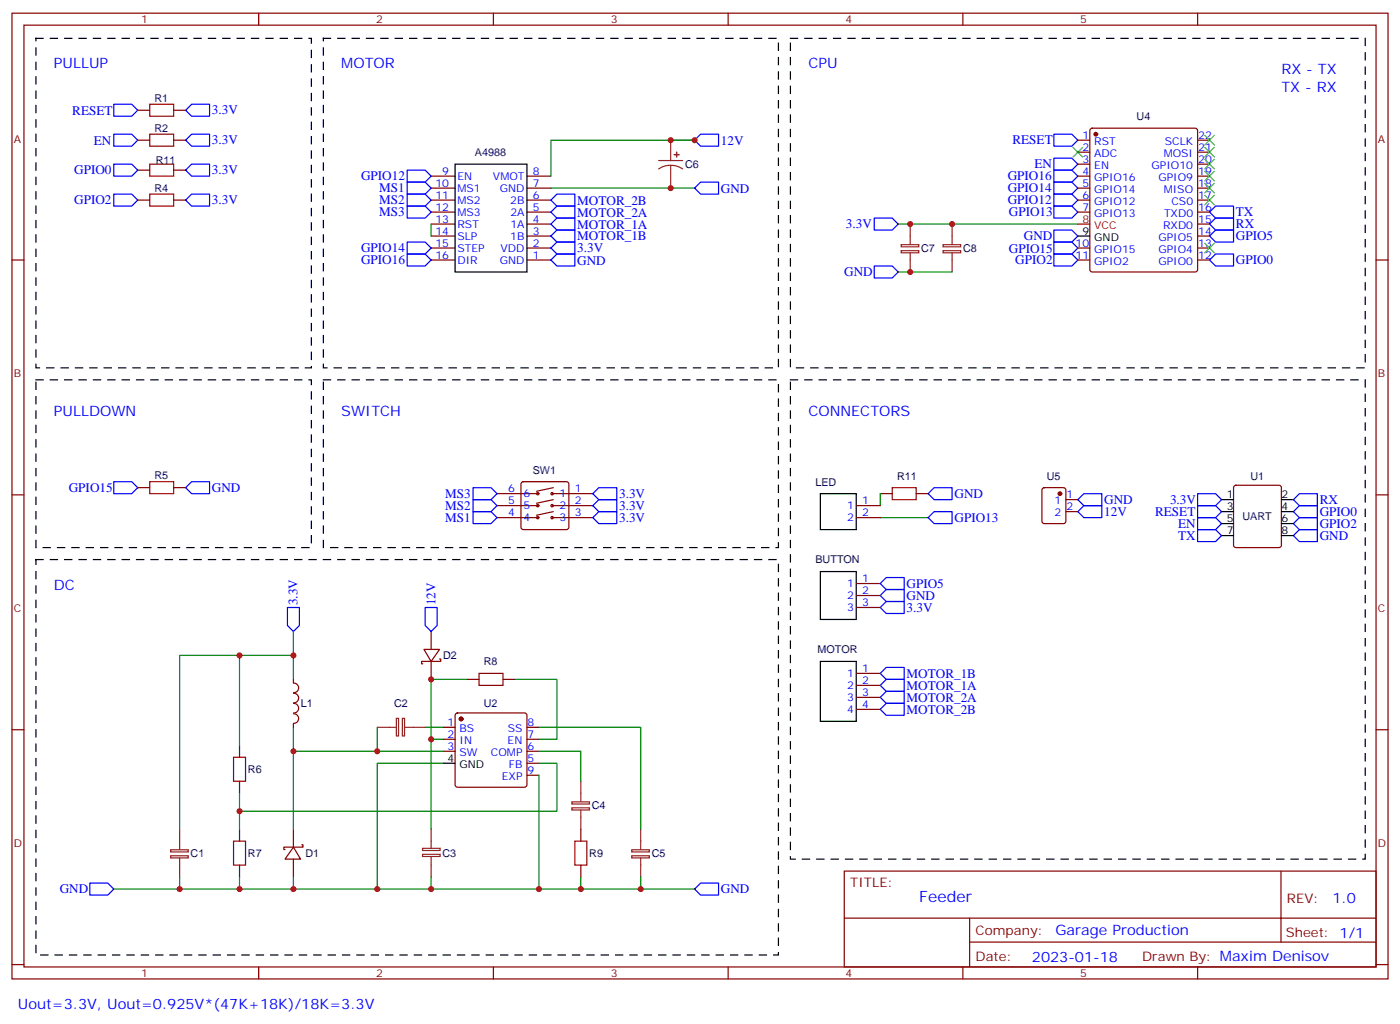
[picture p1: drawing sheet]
<svg xmlns="http://www.w3.org/2000/svg" width="412mm" height="301mm" viewBox="0 0 412 301" stroke-linecap="round" stroke-linejoin="round" font-family="sans-serif">
<g fill="none" stroke="#870000" stroke-width=".35">
<path d="M3.5 3.9h405.4v284.3h-405.4zM7.1 7.4h398.2v277.3h-398.2zM76.2 3.9v3.5M145.3 3.9v3.5M214.5 3.9v3.5M283.6 3.9v3.5M352.8 3.9v3.5M40.6 32.5h3.5M51.2 32.5h3.5M321.3 38l.4-.3h30.4l.5 .3 .2 .5v40.9l-.3 .5-.4 .2h-30.4l-.5-.3-.2-.4v-40.9zM40.6 58.9h3.5M40.6 41.3h3.5"/>
<path d="M40.6 50.1h3.5M51.2 58.9h3.5M51.2 41.3h3.5M51.2 50.1h3.5M127 58.9h7.1M127 55.4h7.1M127 51.9h7.1M155.2 58.9h7.1M155.2 55.4h7.1M155.2 51.9h7.1M317.5 58.9h3.5M317.5 55.4h3.5"/>
<path d="M317.5 51.9h3.5M317.5 41.3h3.5M317.5 44.8h3.5M317.5 48.3h3.5M352.8 58.9h3.5M352.8 55.4h3.5M352.8 51.9h3.5M352.8 41.3h3.5M352.8 44.8h3.5M352.8 48.3h3.5M3.5 76.6h3.6M127 76.6h7.1"/>
<path d="M127 73h7.1M127 69.5h7.1M127 66h7.1M127 62.4h7.1M155.2 76.6h7.1M155.2 73h7.1M155.2 69.5h7.1M155.2 66h7.1M155.2 62.4h7.1M317.5 76.6h3.5M317.5 73h3.5M317.5 62.4h3.5"/>
<path d="M352.8 76.6h3.5M352.8 73h3.5M352.8 69.5h3.5M352.8 66h3.5M352.8 62.4h3.5M405.3 76.6h3.6M3.5 145.7h3.6M40.6 143.6h3.5M51.2 143.6h3.5M146.4 145.3h12M146.4 148.9h12M146.4 152.4h12"/>
<path d="M153.7 142l.5-.2h12.7l.5 .2 .2 .5v12.7l-.3 .5-.4 .2h-12.7l-.5-.2-.2-.5v-12.7zM162.6 145.3h12M162.6 148.9h12M162.6 152.4h12M163 150.6l-5 1.1M163 147.1l-5 1.1M163 143.6l-5 1M252.2 148.9h7.1M252.2 152.4h7.1M259.3 145.3h3.5M269.9 145.3h3.5M307.2 143.8l.4-.2h5.7l.6 .4 .1 9.5-.5 .6-5.9 .1-.6-.5-.1-9.4z"/>
<path d="M314 147.1h3.5M314 150.6h3.5M363.6 143.1l.5-.2h12.7l.5 .2 .2 .5v16.9l-.3 .5-.4 .2h-12.7l-.5-.2-.2-.5v-16.9zM405.3 145.7h3.6M252.2 171.8h7.1M252.2 175.3h7.1M252.2 178.9h7.1M124.9 191.2h4.6l-2.5 3.5zM127 185.9v5.3M127 194.7v5.3M129.5 194h.3v.7h-5.6v.7h.3M252.2 198.3h7.1"/>
<path d="M3.5 214.8h3.6M70.6 219.4v3.6M86.4 200l.1 1.1a1.41 1.41 0 0 1 1.5 1.4 1.41 1.41 0 0 1-1.5 1.4M86.4 213.1v1M86.5 210.1a1.41 1.41 0 0 1 1.5 1.5 1.41 1.41 0 0 1-1.5 1.4M86.5 204.1a1.41 1.41 0 0 1 1.5 1.4 1.41 1.41 0 0 1-1.5 1.4M86.5 207.1a1.41 1.41 0 0 1 1.5 1.4 1.41 1.41 0 0 1-1.5 1.4M130.5 214.1h3.6M130.5 217.7h3.6M134.3 210.1l.5-.2h19.7l.5 .2 .2 .5v20.5l-.2 .5-.5 .2h-19.7l-.5-.3-.2-.4v-20.5zM137.6 200h3.5M148.2 200h3.5"/>
<path d="M155.2 214.1h3.5M155.2 217.7h3.5M252.2 201.8h7.1M252.2 205.3h7.1M252.2 208.8h7.1M405.3 214.8h3.6M70.6 230v3.5M130.5 221.2h3.6M155.2 221.2h3.5M155.2 224.7h3.5M155.2 228.2h3.5M70.6 244.1v3.5"/>
<path d="M70.6 254.7v3.5M86.4 249.4l2.1 3.5h-4.5zM86.4 244.1v5.3M86.4 252.9v5.3M88.9 248.7h.4v.7h-5.7v.7h.4M171.1 244.1v3.5M171.1 254.7v3.5M248.7 256.5h156.6v28.2h-156.6zM377.3 256.5v20.9M248.7 270.3h156.5M285.6 277.4h119.6M285.6 270.3v14.1"/>
<path d="M3.5 284h3.6M76.2 284.7v3.5M145.3 284.7v3.5M214.5 284.7v3.5M283.6 284.7v3.5M352.8 284.7v3.5M405.3 284h3.6"/>
<circle cx="158.4" cy="145.3" r=".35"/>
<circle cx="158.4" cy="152.4" r=".35"/>
<circle cx="158.4" cy="148.9" r=".35"/>
<circle cx="162.6" cy="145.3" r=".35"/>
<circle cx="162.6" cy="148.9" r=".35"/>
<circle cx="162.6" cy="152.4" r=".35"/>
</g>
<g fill="none" stroke="#00f" stroke-width=".35">
<path d="M33.5 39.5h5.3l1.8 1.8-1.8 1.7h-5.3zM33.5 30.7h5.3l1.8 1.8-1.8 1.7h-5.3zM56.4 39.5h5.3v3.5h-5.3l-1.7-1.7zM56.4 30.7h5.3v3.5h-5.3l-1.7-1.7zM206.4 39.5h5.3v3.5h-5.3l-1.8-1.7zM310.4 39.5h5.3l1.8 1.8-1.8 1.7h-5.3zM33.5 48.3h5.3l1.8 1.8-1.8 1.8h-5.3zM33.5 57.2h5.3l1.8 1.7-1.8 1.8h-5.3zM54.7 50.1l1.7-1.8h5.3v3.6h-5.3zM54.7 58.9l1.7-1.7h5.3v3.5h-5.3zM119.9 50.1h5.3l1.8 1.8-1.8 1.7h-5.3zM119.9 53.6h5.3l1.8 1.8-1.8 1.8h-5.3z"/>
<path d="M119.9 57.2h5.3l1.8 1.7-1.8 1.8h-5.3zM162.3 58.9l1.7-1.7h5.3v3.5h-5.3zM204.6 55.4l1.8-1.8h5.3v3.6h-5.3zM310.4 46.6h5.3l1.8 1.7-1.8 1.8h-5.3zM310.4 57.2h5.3l1.8 1.7-1.8 1.8h-5.3zM310.4 53.6h5.3l1.8 1.8-1.8 1.8h-5.3zM310.4 50.1h5.3l1.8 1.8-1.8 1.7h-5.3zM119.9 74.8h5.3l1.8 1.8-1.8 1.7h-5.3zM119.9 71.3h5.3l1.8 1.7-1.8 1.8h-5.3zM119.9 60.7h5.3l1.8 1.7-1.8 1.8h-5.3zM162.3 76.6l1.7-1.8h5.3v3.5h-5.3zM162.3 69.5l1.7-1.8h5.3v3.6h-5.3z"/>
<path d="M162.3 66l1.7-1.8h5.3v3.5h-5.3zM162.3 62.4l1.7-1.7h5.3v3.5h-5.3zM162.3 73l1.7-1.7h5.3v3.5h-5.3zM257.5 64.2h5.3l1.8 1.8-1.8 1.7h-5.3zM257.5 78.3h5.3l1.8 1.8-1.8 1.7h-5.3zM310.4 60.7h5.3l1.8 1.7-1.8 1.8h-5.3zM310.4 71.3h5.3l1.8 1.7-1.8 1.8h-5.3zM310.4 74.8h5.3l1.8 1.8-1.8 1.7h-5.3zM310.4 67.7h5.3l1.8 1.8-1.8 1.8h-5.3zM356.3 66l1.8-1.8h5.3v3.5h-5.3zM358.1 74.8h5.3v3.5h-5.3l-1.8-1.7zM358.1 67.7h5.3v3.6h-5.3l-1.8-1.8z"/>
<path d="M358.1 60.7h5.3v3.5h-5.3l-1.8-1.8zM33.5 141.8h5.3l1.8 1.8-1.8 1.7h-5.3zM54.7 143.6l1.7-1.8h5.3v3.5h-5.3zM139.3 147.1h5.3l1.8 1.8-1.8 1.7h-5.3zM139.3 143.6h5.3l1.8 1.7-1.8 1.8h-5.3zM139.3 150.6h5.3l1.8 1.8-1.8 1.8h-5.3zM174.6 145.3l1.8-1.7h5.3v3.5h-5.3zM174.6 148.9l1.8-1.8h5.3v3.5h-5.3zM174.6 152.4l1.8-1.8h5.3v3.6h-5.3zM273.4 145.3l1.8-1.7h5.3v3.5h-5.3zM273.4 152.4l1.8-1.8h5.3v3.6h-5.3zM317.5 150.6l1.8-1.7h5.3v3.5h-5.3z"/>
<path d="M317.5 147.1l1.8-1.8h5.3v3.6h-5.3zM352.8 145.3h5.3l1.7 1.8-1.7 1.8h-5.3zM352.8 152.4h5.3l1.7 1.8-1.7 1.7h-5.3zM352.8 148.9h5.3l1.7 1.7-1.7 1.8h-5.3zM352.8 155.9h5.3l1.7 1.8-1.7 1.8h-5.3zM381 157.7l1.8-1.8h5.3v3.6h-5.3zM381 150.6l1.8-1.7h5.3v3.5h-5.3zM381 154.2l1.8-1.8h5.3v3.5h-5.3zM381 147.1l1.8-1.8h5.3v3.6h-5.3zM84.7 178.9h3.5v5.2l-1.8 1.8-1.7-1.8zM125.2 178.9h3.6v5.2l-1.8 1.8-1.8-1.8zM259.3 178.9l1.8-1.8h5.2v3.5h-5.2z"/>
<path d="M259.3 175.3l1.8-1.7h5.2v3.5h-5.2zM259.3 171.8l1.8-1.8h5.2v3.6h-5.2zM259.3 198.3l1.8-1.8h5.2v3.5h-5.2zM259.3 208.8l1.8-1.7h5.2v3.5h-5.2zM259.3 205.3l1.8-1.7h5.2v3.5h-5.2zM259.3 201.8l1.8-1.8h5.2v3.6h-5.2zM26.5 260h5.2l1.8 1.8-1.8 1.7h-5.2zM204.6 261.8l1.8-1.8h5.3v3.5h-5.3z"/>
</g>
<g fill="none" stroke="#000" stroke-width=".35">
<path d="M134.1 48.3h21.1v31.8h-21.1zM317.5 69.5h3.5M241.7 145.3h10.5v10.6h-10.5zM359.8 147.1h3.6M359.8 150.6h3.6M359.8 154.2h3.6M359.8 157.7h3.6M377.5 147.1h3.5M377.5 150.6h3.5M377.5 154.2h3.5M377.5 157.7h3.5M241.7 168.3h10.5v14.1h-10.5z"/>
<path d="M241.7 194.7h10.5v17.7h-10.5zM130.5 224.7h3.6"/>
</g>
<g fill="none" stroke="#008700" stroke-width=".35">
<path d="M162.3 55.4h42.3M197.6 41.3h7h-42.3v10.6M127 66v3.5M264.6 66h52.9M264.6 80.1h15.9M259.3 145.3v3.6M259.3 152.4h14.1M70.6 193v26.4M86.4 185.9v7.1h-33.5v51.1M86.4 193v7M86.4 214.1v7.1h44.1M111.1 214.1v7.1"/>
<path d="M125.2 214.1h5.3M127 217.7v26.4M137.6 200h-10.6v17.7h3.5M151.7 200h12.3v17.7h-5.3M158.7 214.1h30v30M70.6 233.5v10.6M86.4 221.2v22.9M130.5 224.7h-19.4v37.1M158.7 224.7h5.3v14.1h-93.4M158.7 221.2h12.4v8.8M158.7 228.2v33.6M52.9 258.2v3.6"/>
<path d="M70.6 258.2v3.6M86.4 258.2v3.6M127 258.2v3.6M171.1 258.2v3.6M188.7 258.2v3.6M33.5 261.8h171.1"/>
</g>
<g fill="none" stroke="#8c2424" stroke-width=".35">
<path d="M194 47.3h7.1M197.6 48.7l-1.9 .2-1.7 .8M197.6 48.7l1.8 .2 1.7 .8M197.6 41.3v6M197.6 48.7v6.7M265.5 72h5.2v.7h-5.2zM265.5 73.8h5.2v.6h-5.2zM268.1 66v6M268.1 74.4v5.7M277.8 72h5.2v.7h-5.2zM277.8 73.8h5.2v.6h-5.2zM280.5 66v6"/>
<path d="M280.5 74.4v5.7M111.1 214.1h5.7M116.8 211.5h.6v5.2h-.6zM118.5 211.5h.7v5.2h-.7zM119.2 214.1h6M168.5 236.1h5.1v.6h-5.1zM168.5 237.8h5.1v.7h-5.1zM171.1 230v6M171.1 238.5v5.6M50.3 250.2h5.2v.6h-5.2zM50.3 252h5.2v.6h-5.2zM52.9 244.1v6"/>
<path d="M52.9 252.6v5.6M124.5 251.5h5.1v.7h-5.1zM124.5 249.8h5.1v.6h-5.1zM127 244.1v5.7M127 252.2v6M186.1 250.2h5.2v.6h-5.2zM186.1 252h5.2v.6h-5.2zM188.7 244.1v6M188.7 252.6v5.6"/>
</g>
<g fill="#8c2424" stroke="#8c2424" stroke-width=".35">
<path d="M198.6 45.5h1.4z"/>
<path d="M199.3 44.8v1.4z"/>
</g>
<path d="M44.1 39.5h7.1v3.5h-7.1zM44.1 30.7h7.1v3.5h-7.1zM44.1 48.3h7.1v3.6h-7.1zM44.1 57.2h7.1v3.5h-7.1zM44.1 141.8h7.1v3.5h-7.1zM262.8 143.6h7.1v3.5h-7.1zM141.1 198.3h7.1v3.5h-7.1zM68.8 223h3.5v7h-3.5zM68.8 247.6h3.5v7.1h-3.5zM169.3 247.6h3.6v7.1h-3.6z" fill="none" stroke="#a10000" stroke-width=".35"/>
<path d="M10.6 11.3h81.1v97h-81.1zM95.2 11.3h134.1v97h-134.1zM232.8 11.3h169.4v97h-169.4zM10.6 111.8h81.1v49.4h-81.1zM95.2 111.8h134.1v49.4h-134.1zM232.8 111.8h169.4v141.1h-169.4zM10.6 164.7h218.7v116.5h-218.7z" fill="none" stroke="#000" stroke-width=".35" stroke-dasharray="2.1 2.1"/>
<g fill="#870000" stroke="#870000" stroke-width=".35">
<circle cx="312.2" cy="145.3" r=".53"/>
<circle cx="135.8" cy="211.7" r=".53"/>
<circle cx="322.8" cy="39.5" r=".53"/>
</g>
<path d="M317.5 66h3.5" fill="none" stroke="#f00" stroke-width=".35"/>
<g fill="none" stroke="#3c3" stroke-width=".35">
<path d="M354.9 39.9l2.8 2.8M357.7 39.9l-2.8 2.8M316.1 43.4l2.8 2.8M318.9 43.4l-2.8 2.8M354.9 43.4l2.8 2.8M354.9 46.9l2.8 2.8M354.9 50.4l2.8 2.9M354.9 54l2.8 2.8M354.9 57.5l2.8 2.8M357.7 43.4l-2.8 2.8M357.7 46.9l-2.8 2.8M357.7 50.4l-2.8 2.9"/>
<path d="M357.7 54l-2.8 2.8M357.7 57.5l-2.8 2.8M354.9 71.6l2.8 2.8M357.7 71.6l-2.8 2.8"/>
</g>
<g fill="#c00">
<circle cx="268.1" cy="80.1" r=".88"/>
<circle cx="111.1" cy="221.2" r=".88"/>
<circle cx="86.4" cy="221.2" r=".88"/>
<circle cx="127" cy="217.7" r=".88"/>
<circle cx="127" cy="200" r=".88"/>
<circle cx="111.1" cy="261.8" r=".88"/>
<circle cx="158.8" cy="261.8" r=".88"/>
<circle cx="70.6" cy="238.8" r=".88"/>
<circle cx="70.6" cy="193" r=".88"/>
<circle cx="86.4" cy="193" r=".88"/>
<circle cx="70.6" cy="261.8" r=".88"/>
<circle cx="171.1" cy="261.8" r=".88"/>
<circle cx="188.7" cy="261.8" r=".88"/>
<circle cx="127" cy="261.8" r=".88"/>
<circle cx="86.4" cy="261.8" r=".88"/>
<circle cx="52.9" cy="261.8" r=".88"/>
<circle cx="204.6" cy="41.3" r=".88"/>
<circle cx="197.6" cy="41.3" r=".88"/>
<circle cx="197.6" cy="55.4" r=".88"/>
<circle cx="268.1" cy="66" r=".88"/>
<circle cx="280.5" cy="66" r=".88"/>
</g>
<text font-size="4.6" fill="#00f" x="270.8" y="265.5">Feeder</text>
<g font-size="4.2" fill="#00f">
<text x="15.9" y="20.1">PULLUP</text>
<text x="100.5" y="20.1">MOTOR</text>
<text x="238.1" y="20.1">CPU</text>
<text x="377.5" y="21.9">RX - TX</text>
<text x="377.5" y="27.2">TX - RX</text>
<text x="15.9" y="122.4">PULLDOWN</text>
<text x="100.5" y="122.4">SWITCH</text>
<text x="238.1" y="122.4">CONNECTORS</text>
<text x="15.9" y="173.6">DC</text>
<text x="392.5" y="265.7">1.0</text>
<text x="310.9" y="275.3">Garage Production</text>
<text x="304" y="283.1">2023-01-18</text>
<text x="5.3" y="297">Uout=3.3V, Uout=0.925V*(47K+18K)/18K=3.3V</text>
</g>
<g font-size="3.9" fill="#00f">
<text x="21.3" y="33.7">RESET</text>
<text x="62.4" y="33.7">3.3V</text>
<text x="27.6" y="42.6">EN</text>
<text x="62.4" y="42.5">3.3V</text>
<text x="212.4" y="42.6">12V</text>
<text x="298.2" y="42.5">RESET</text>
<text x="21.9" y="51.4">GPIO0</text>
<text x="62.4" y="51.3">3.3V</text>
<text x="106.4" y="53.1">GPIO12</text>
<text x="296.9" y="53.1">GPIO16</text>
<text x="304.7" y="49.5">EN</text>
<text x="111.7" y="56.7">MS1</text>
<text x="212.4" y="56.7">GND</text>
<text x="296.9" y="56.7">GPIO14</text>
<text x="21.9" y="60.2">GPIO2</text>
<text x="62.4" y="60.1">3.3V</text>
<text x="111.7" y="60.2">MS2</text>
<text x="111.7" y="63.7">MS3</text>
<text x="170" y="60.2">MOTOR_2B</text>
<text x="170" y="63.8">MOTOR_2A</text>
<text x="296.9" y="60.2">GPIO12</text>
<text x="297.2" y="63.7">GPIO13</text>
<text x="364.1" y="63.6">TX</text>
<text x="170" y="70.8">MOTOR_1B</text>
<text x="170" y="67.3">MOTOR_1A</text>
<text x="249.2" y="67.2">3.3V</text>
<text x="301.6" y="70.7">GND</text>
<text x="364.1" y="70.7">GPIO5</text>
<text x="364.1" y="67.2">RX</text>
<text x="106.4" y="77.8">GPIO16</text>
<text x="106.4" y="74.3">GPIO14</text>
<text x="170" y="77.9">GND</text>
<text x="170" y="74.2">3.3V</text>
<text x="297.2" y="74.3">GPIO15</text>
<text x="299.1" y="77.8">GPIO2</text>
<text x="364.1" y="77.8">GPIO0</text>
<text x="248.7" y="81.3">GND</text>
<text x="20.3" y="144.9">GPIO15</text>
<text x="62.4" y="144.8">GND</text>
<text x="131.1" y="146.6">MS3</text>
<text x="182.4" y="146.6">3.3V</text>
<text x="281.2" y="146.7">GND</text>
<text x="325.3" y="148.4">GND</text>
<text x="344.6" y="148.5">3.3V</text>
<text x="388.8" y="148.2">RX</text>
<text x="131.1" y="150.1">MS2</text>
<text x="131.1" y="153.7">MS1</text>
<text x="182.4" y="150.1">3.3V</text>
<text x="182.4" y="153.6">3.3V</text>
<text x="281.2" y="153.7">GPIO13</text>
<text x="325.3" y="151.9">12V</text>
<text x="340.3" y="151.9">RESET</text>
<text x="347.1" y="155.6">EN</text>
<text x="388.8" y="155.5">GPIO2</text>
<text x="388.8" y="151.8">GPIO0</text>
<text x="347.1" y="159">TX</text>
<text x="388.8" y="158.9">GND</text>
<text x="267.1" y="173">GPIO5</text>
<text x="87.6" y="178.2" transform="rotate(-90 87.6 178.2)">3.3V</text>
<text x="128.3" y="178.2" transform="rotate(-90 128.3 178.2)">12V</text>
<text x="267.1" y="176.7">GND</text>
<text x="267.1" y="180.1">3.3V</text>
<text x="267.1" y="199.6">MOTOR_1B</text>
<text x="267.1" y="203.1">MOTOR_1A</text>
<text x="267.1" y="206.6">MOTOR_2A</text>
<text x="267.1" y="210.2">MOTOR_2B</text>
<text x="17.6" y="263.1">GND</text>
<text x="212.4" y="263">GND</text>
</g>
<g font-size="3.9" fill="#800">
<text x="250.5" y="261.1">TITLE:</text>
<text x="379.1" y="265.7">REV:</text>
<text x="287.4" y="275.3">Company:</text>
<text x="378.7" y="275.9">Sheet: 1/1</text>
<text x="287.4" y="282.9">Date:</text>
<text x="336.4" y="283">Drawn By: Maxim Denisov</text>
</g>
<g font-size="3.2" fill="#800">
<text x="41.6" y="6.9">1</text>
<text x="110.8" y="6.9">2</text>
<text x="179.9" y="6.9">3</text>
<text x="249.1" y="6.9">4</text>
<text x="318.2" y="6.9">5</text>
<text x="4.1" y="42">A</text>
<text x="405.9" y="42">A</text>
<text x="4.1" y="111.1">B</text>
<text x="405.9" y="111.1">B</text>
<text x="4.1" y="180.3">C</text>
<text x="405.9" y="180.3">C</text>
<text x="4.1" y="249.4">D</text>
<text x="405.9" y="249.4">D</text>
<text x="41.6" y="287.7">1</text>
<text x="110.8" y="287.7">2</text>
<text x="179.9" y="287.7">3</text>
<text x="249.1" y="287.7">4</text>
<text x="318.2" y="287.7">5</text>
</g>
<g font-size="3.2" fill="#000080">
<text x="45.5" y="30">R1</text>
<text x="334.8" y="35.4">U4</text>
<text x="45.5" y="38.8">R2</text>
<text x="139.9" y="45.9">A4988</text>
<text x="45.9" y="48.3">R11</text>
<text x="201.8" y="49.4">C6</text>
<text x="45.5" y="56.5">R4</text>
<text x="271.4" y="74.1">C7</text>
<text x="283.7" y="74.1">C8</text>
<text x="45.5" y="141.2">R5</text>
<text x="156.9" y="139.4">SW1</text>
<text x="240.2" y="143">LED</text>
<text x="264.2" y="141.2">R11</text>
<text x="308.3" y="141.2">U5</text>
<text x="368.3" y="141.2">U1</text>
<text x="366" y="153.2">UART</text>
<text x="240.2" y="165.9">BUTTON</text>
<text x="130.5" y="194.1">D2</text>
<text x="142.5" y="195.8">R8</text>
<text x="240.8" y="192.4">MOTOR</text>
<text x="88.7" y="208.2">L1</text>
<text x="116.1" y="208.2">C2</text>
<text x="142.5" y="208.2">U2</text>
<text x="73" y="227.6">R6</text>
<text x="174.3" y="238.2">C4</text>
<text x="56.2" y="252.3">C1</text>
<text x="73" y="252.3">R7</text>
<text x="90" y="252.3">D1</text>
<text x="130.4" y="252.3">C3</text>
<text x="173.6" y="252.3">R9</text>
<text x="192" y="252.3">C5</text>
</g>
<g font-size="3.2" fill="#00f">
<text x="318.8" y="40.9">1</text>
<text x="353" y="40.9">22</text>
<text x="318.8" y="44.4">2</text>
<text x="318.8" y="48">3</text>
<text x="322.3" y="42.7">RST</text>
<text x="322.3" y="46.2">ADC</text>
<text x="342.8" y="46.2">MOSI</text>
<text x="343.1" y="42.7">SCLK</text>
<text x="353" y="48">20</text>
<text x="353" y="44.4">21</text>
<text x="130.3" y="51.5">9</text>
<text x="134.8" y="52.9">EN</text>
<text x="145.2" y="52.9">VMOT</text>
<text x="157" y="51.5">8</text>
<text x="318.8" y="51.5">4</text>
<text x="322.3" y="49.7">EN</text>
<text x="322.3" y="53.3">GPIO16</text>
<text x="339.2" y="49.7">GPIO10</text>
<text x="341.2" y="53.3">GPIO9</text>
<text x="353" y="51.5">19</text>
<text x="128.3" y="55">10</text>
<text x="128.3" y="58.6">11</text>
<text x="134.8" y="56.4">MS1</text>
<text x="134.8" y="60">MS2</text>
<text x="147.2" y="56.4">GND</text>
<text x="150.3" y="60">2B</text>
<text x="157" y="58.6">6</text>
<text x="157" y="55">7</text>
<text x="318.8" y="55">5</text>
<text x="318.8" y="58.6">6</text>
<text x="322.3" y="56.8">GPIO14</text>
<text x="342.8" y="56.8">MISO</text>
<text x="353" y="58.6">17</text>
<text x="353" y="55">18</text>
<text x="128.3" y="62.1">12</text>
<text x="128.3" y="65.6">13</text>
<text x="134.8" y="63.5">MS3</text>
<text x="150.3" y="63.5">2A</text>
<text x="157" y="65.6">4</text>
<text x="157" y="62.1">5</text>
<text x="318.8" y="62.1">7</text>
<text x="322.3" y="60.3">GPIO12</text>
<text x="322.3" y="63.9">GPIO13</text>
<text x="342.9" y="63.9">TXD0</text>
<text x="345.1" y="60.3">CS0</text>
<text x="353" y="65.6">15</text>
<text x="353" y="62.1">16</text>
<text x="128.3" y="69.1">14</text>
<text x="134.8" y="67">RST</text>
<text x="134.8" y="70.6">SLP</text>
<text x="150.3" y="70.6">1B</text>
<text x="150.3" y="67">1A</text>
<text x="157" y="69.1">3</text>
<text x="341.2" y="70.9">GPIO5</text>
<text x="342.6" y="67.4">RXD0</text>
<text x="353" y="69.1">14</text>
<text x="128.3" y="72.7">15</text>
<text x="128.3" y="76.2">16</text>
<text x="134.8" y="74.1">STEP</text>
<text x="134.8" y="77.6">DIR</text>
<text x="147.2" y="77.6">GND</text>
<text x="147.5" y="74.1">VDD</text>
<text x="157" y="76.2">1</text>
<text x="157" y="72.7">2</text>
<text x="316.8" y="72.7">10</text>
<text x="316.8" y="76.2">11</text>
<text x="322.3" y="74.4">GPIO15</text>
<text x="322.3" y="78">GPIO2</text>
<text x="341.2" y="78">GPIO0</text>
<text x="341.2" y="74.4">GPIO4</text>
<text x="353" y="76.2">12</text>
<text x="353" y="72.7">13</text>
<text x="149.7" y="148.5">5</text>
<text x="149.7" y="145">6</text>
<text x="154.2" y="149.9">5</text>
<text x="154.2" y="146.4">6</text>
<text x="164.8" y="146.4">1</text>
<text x="164.8" y="149.9">2</text>
<text x="169.3" y="145">1</text>
<text x="169.3" y="148.5">2</text>
<text x="249.5" y="149.9">1</text>
<text x="254" y="148.5">1</text>
<text x="310.6" y="148.5">1</text>
<text x="314.1" y="146.8">1</text>
<text x="149.7" y="152">4</text>
<text x="154.2" y="153.5">4</text>
<text x="164.8" y="153.5">3</text>
<text x="169.3" y="152">3</text>
<text x="249.5" y="153.5">2</text>
<text x="254" y="152">2</text>
<text x="310.6" y="152">2</text>
<text x="314.1" y="150.3">2</text>
<text x="249.5" y="172.9">1</text>
<text x="254" y="171.4">1</text>
<text x="249.5" y="176.4">2</text>
<text x="249.5" y="179.9">3</text>
<text x="254" y="175">2</text>
<text x="254" y="178.5">3</text>
<text x="254" y="197.9">1</text>
<text x="249.5" y="199.3">1</text>
<text x="249.5" y="202.8">2</text>
<text x="254" y="201.4">2</text>
<text x="249.5" y="206.4">3</text>
<text x="249.5" y="209.9">4</text>
<text x="254" y="205">3</text>
<text x="254" y="208.5">4</text>
<text x="131.9" y="213.8">1</text>
<text x="135.4" y="215.5">BS</text>
<text x="149.6" y="215.5">SS</text>
<text x="155.4" y="213.8">8</text>
<text x="131.9" y="217.3">2</text>
<text x="131.9" y="220.8">3</text>
<text x="135.4" y="219.1">IN</text>
<text x="149.5" y="219.1">EN</text>
<text x="155.4" y="220.8">6</text>
<text x="155.4" y="217.3">7</text>
<text x="135.4" y="222.6">SW</text>
<text x="144.6" y="222.6">COMP</text>
<text x="149.9" y="226.1">FB</text>
<text x="155.4" y="224.4">5</text>
<text x="155.4" y="227.9">9</text>
<text x="147.8" y="229.7">EXP</text>
</g>
<g font-size="3.2" fill="#f00">
<text x="318.8" y="65.6">8</text>
<text x="322.3" y="67.4">VCC</text>
</g>
<g font-size="3.2">
<text x="318.8" y="69.1">9</text>
<text x="322.3" y="70.9">GND</text>
<text x="361.3" y="146.8">1</text>
<text x="377.5" y="146.8">2</text>
<text x="361.3" y="150.3">3</text>
<text x="361.3" y="153.8">5</text>
<text x="377.5" y="150.3">4</text>
<text x="377.5" y="153.8">6</text>
<text x="361.3" y="157.3">7</text>
<text x="377.5" y="157.3">8</text>
<text x="131.9" y="224.4">4</text>
<text x="135.4" y="226.1">GND</text>
</g>
</svg>
